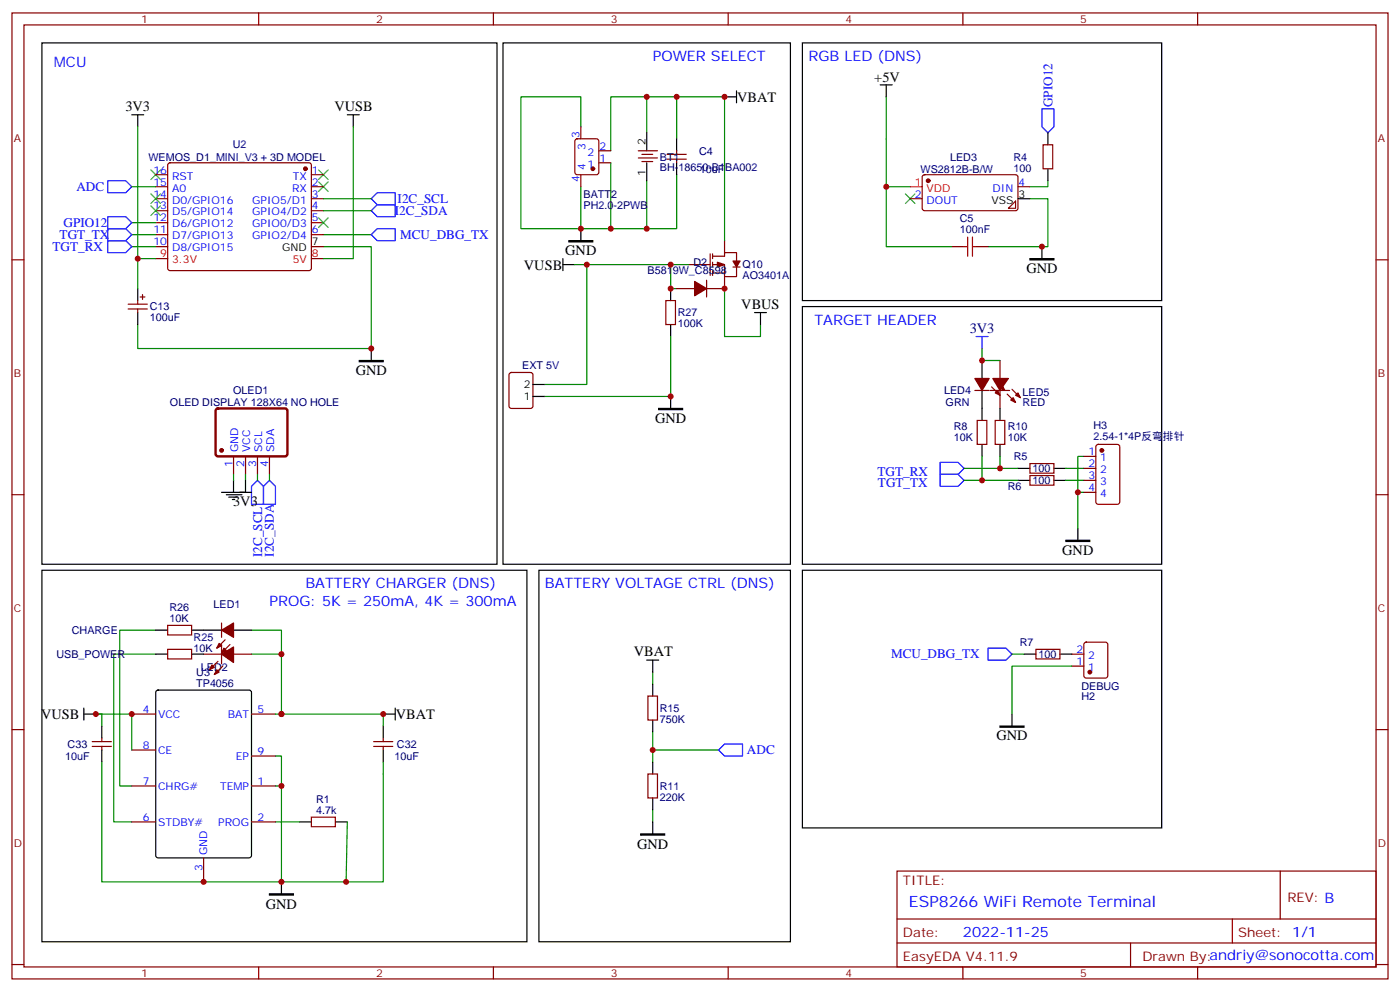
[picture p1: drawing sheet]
<svg xmlns="http://www.w3.org/2000/svg" width="412mm" height="292mm" viewBox="0 0 412 292" stroke-linecap="round" stroke-linejoin="round" font-family="sans-serif">
<g fill="none" stroke="#870000" stroke-width=".35">
<path d="M3.5 3.8h405.4v284.3h-405.4zM7.1 7.3h398.2v277.3h-398.2zM76.2 3.8v3.5M145.3 3.8v3.5M214.5 3.8v3.5M283.6 3.8v3.5M352.8 3.8v3.5M171.1 37.3v3.6M45.9 58.5h3.5M45.9 55h3.5M45.9 51.4h3.5M49.6 48.1l.5-.2h40.9l.5 .2 .2 .5v30.6l-.7 .5-41.2-.1-.4-.6v-30.4z"/>
<path d="M91.7 58.5h3.5M91.7 55h3.5M91.7 51.4h3.5M169.6 41.1l.4-.2h5.7l.6 .4 .1 9.4-.5 .7h-5.9l-.6-.4-.1-9.4zM171.1 51.4v3.6M176.4 47.9h3.5M176.4 44.4h3.5M188 44.4h5.7M188 46.5h5.7M189.1 45.4h3.2M189.1 47.6h3.2M196.5 46.8h5.6"/>
<path d="M196.5 45.4h5.6M199.3 44.4v1M199.3 46.8v1.1M268.1 58.5h3.5M271.9 51.6l.4-.2 27.1 .1 .5 .6-.1 9.5-.6 .4h-27.1l-.5-.7v-9.2zM299.2 59.2v2.1h-2.2zM299.9 55h3.5M307.3 42.6h2.8v7.1h-2.8zM3.5 76.5h3.6M45.9 72.6h3.5M45.9 62h3.5M45.9 65.5h3.5"/>
<path d="M45.9 69.1h3.5M45.9 76.1h3.5M91.7 72.6h3.5M91.7 62h3.5M91.7 65.5h3.5M91.7 69.1h3.5M91.7 76.1h3.5M202.8 77.9h6.4M209.2 74.7v6.4M209.9 75.4h3.5v-1h3.6v2.4M209.9 77.9h3.5v3.5M209.9 74.7v1.4"/>
<path d="M209.9 77.2v1.4M209.9 79.7v1.4M213.4 70.8v3.6M215.9 78.6h2.1M217 78.6v2.8h-3.6M280.5 72.6h3.5M287.5 72.6h3.5M405.3 76.5h3.6M37.7 89.5h5.7M37.7 90.9h5.7M40.6 88.5v1M40.6 90.9v1.1"/>
<path d="M41.3 87.4h1.4M42 86.7v1.4M196.1 88.5h2.9v7h-2.9zM199.3 84.9h5.3M208.1 82.5v4.9M209.9 80.4h3.5M213.4 81.4v3.5h-5.3M150.2 109.8l.4-.2h5.7l.6 .5 .1 9.4-.5 .7h-5.9l-.6-.4-.1-9.5zM287.2 114.9h4.2M291.7 114.9h5.7M292.1 113.9l2.5 2.4M293.5 112.5l2.5 2.4"/>
<path d="M294.6 106.1v5.3M294.6 114.9v5.3M296.7 116l2.5 2.5M298.1 114.6l2.5 2.5M287.9 123.8h2.8v7h-2.8zM293.2 123.8h2.8v7h-2.8zM303.4 136.5h7v2.8h-7zM303.4 140h7v2.8h-7zM319.3 134.3h3.5M319.3 137.9h3.5M323 131l.5-.2h5.6l.7 .4v16.5l-.4 .7h-5.9l-.7-.4v-16.5zM3.5 145.6h3.6"/>
<path d="M319.3 141.4h3.5M319.3 144.9h3.5M405.3 145.6h3.6M49.4 184.1h7v2.8h-7zM49.4 191.1h7v2.9h-7zM60 192.5h5.3M64.2 194.7l-2.5 2.4M65.3 183.4v4.2M65.3 189.7v5.7M65.6 196.1l-2.5 2.4M66.3 188.3l-2.4 2.5M67.7 189.7l-2.4 2.5"/>
<path d="M68.8 192.5h5.3M305.2 191.1h7v2.9h-7zM315.7 196.1h3.6M315.7 192.5h3.6M319.5 189.2l.5-.2h5.6l.7 .4v9.5l-.4 .6-5.9 .1-.7-.5v-9.4zM3.5 214.8h3.6M27.2 219.7h5.6M27.2 218.3h5.6M30 217.2v1.1M30 219.7v1.1M38.8 210.2h7.1M74.1 210.2h7"/>
<path d="M110.1 219.7h5.6M110.1 218.3h5.6M112.9 217.2v1.1M112.9 219.7v1.1M190.9 204.9h2.8v7h-2.8zM405.3 214.8h3.6M38.8 231.4h7.1M38.8 220.8h7.1M74.1 231.4h7M74.1 222.5h7M190.9 227.8h2.8v7.1h-2.8zM38.8 241.9h7.1"/>
<path d="M60 252.5v7.1M74.1 241.9h7M91.7 240.5h7.1v2.8h-7.1zM264.2 256.4h141.1v28.2h-141.1zM377.1 256.4v14.1M264.2 270.5h141.1M264.2 277.6h141.1M333 277.6v7M363 270.5v7.1M3.5 283.9h3.6M76.2 284.6v3.5M145.3 284.6v3.5"/>
<path d="M214.5 284.6v3.5M283.6 284.6v3.5M352.8 284.6v3.5M405.3 283.9h3.6"/>
</g>
<g fill="none" stroke="#000" stroke-width=".35">
<path d="M12.3 12.6h134.1v153.5h-134.1zM148.2 12.6h84.6v153.5h-84.6zM236.4 12.6h105.8v75.9h-105.8zM38.8 33.8h3.5M40.6 33.8v3.5M102.3 33.8h3.5M104.1 33.8v3.5M190.5 39.1v5.3M213.4 28.5h3.6M217 26.7v3.6M259.3 25h3.5M261.1 25v3.5"/>
<path d="M308.7 39.1v3.5M190.5 47.9v5.3M199.3 40.9v3.5M199.3 47.9v3.5M299.9 58.5h3.5M308.7 49.7v3.5M165.8 77.9h3.5M165.8 76.1v3.6M171.1 67.3v3.5M306.9 72.6v3.5M40.6 84.9v3.6M40.6 92v3.5"/>
<path d="M197.6 84.9v3.6M197.6 95.5v3.6M222.2 92h3.6M224 92v3.5M236.4 90.2h105.8v75.9h-105.8zM109.4 102.6v3.5M157 116.7h3.5M157 113.2h3.5M197.6 116.7v3.5M289.3 106.1v5.3M289.3 114.9v8.9M289.3 130.8v3.5"/>
<path d="M294.6 120.2v3.6M294.6 130.8v3.5M299.9 137.9h3.5M310.4 137.9h3.6M65.3 144.9h8.8M66.7 145.6h4.6M67.4 146.3h2.4M68.4 147h.7M68.8 141.4v3.5M72.3 141.4v3.5M299.9 141.4h3.5M310.4 141.4h3.6"/>
<path d="M317.5 155.5v3.5M12.3 167.9h142.9v109.3h-142.9zM158.7 167.9h74.1v109.3h-74.1zM236.4 167.9h105.8v75.8h-105.8zM45.9 192.5h3.5M45.9 185.5h3.5M56.4 192.5h3.6M56.4 185.5h8.9M68.8 185.5h5.3M190.5 194.3h3.5M192.3 194.3v3.5M301.6 192.5h3.6"/>
<path d="M312.2 192.5h3.5M24.7 210.2h3.5M24.7 208.4v3.5M30 213.7v3.5M46.1 203.3l.5-.2h26.8l.6 .5 .1 48.2-.5 .7h-27l-.7-.4v-48.3zM112.9 210.2h3.5M112.9 213.7v3.5M116.4 208.4v3.5M192.3 201.4v3.5M192.3 211.9v3.6M298.1 210.2v3.5M30 220.8v3.5"/>
<path d="M112.9 220.8v3.5M192.3 224.3v3.5M192.3 234.9v3.5M82.9 259.6v3.5M88.2 241.9h3.5M98.8 241.9h3.5M192.3 241.9v3.6"/>
</g>
<g fill="none" stroke="#00f" stroke-width=".35">
<path d="M306.9 32h3.5v5.3l-1.7 1.8-1.8-1.8zM31.7 53.2h5.3l1.8 1.8-1.8 1.7h-5.3zM111.1 56.7h5.3v3.6h-5.3l-1.7-1.8zM31.7 67.3h5.3l1.8 1.8-1.8 1.7h-5.3zM31.7 63.8h5.3l1.8 1.7-1.8 1.8h-5.3zM31.7 70.8h5.3l1.8 1.8-1.8 1.8h-5.3zM109.4 69.1l1.7-1.8h5.3v3.5h-5.3zM111.1 60.3h5.3v3.5h-5.3l-1.7-1.8zM287.5 99.1h3.5M289.3 99.1v3.5M276.9 136.1h5.3l1.8 1.8-1.8 1.7h-5.3zM276.9 139.6h5.3l1.8 1.8-1.8 1.8h-5.3z"/>
<path d="M75.8 141.4l1.8 1.8v5.2h-3.5v-5.2zM79.4 141.4l1.7 1.8v5.2h-3.5v-5.2zM291 190.8h5.3l1.8 1.7-1.8 1.8h-5.3zM211.7 220.8l1.7-1.8h5.3v3.5h-5.3z"/>
</g>
<g fill="none" stroke="#3c3" stroke-width=".35">
<path d="M44.4 50l2.9 2.8M44.4 57.1l2.9 2.8M47.3 50l-2.9 2.8M47.3 57.1l-2.9 2.8M93.8 50l2.9 2.8M93.8 53.6l2.9 2.8M96.7 50l-2.9 2.8M96.7 53.6l-2.9 2.8M266.7 57.1l2.8 2.8M269.5 57.1l-2.8 2.8M44.4 60.6l2.9 2.8M47.3 60.6l-2.9 2.8"/>
<path d="M93.8 64.1l2.9 2.9M96.7 64.1l-2.9 2.9"/>
</g>
<g fill="none" stroke="#008700" stroke-width=".35">
<path d="M40.6 37.3v38.8h5.3M104.1 37.3v38.8h-8.9M171.1 37.3v-8.8h-17.6v38.8h17.6v-12.3M190.5 39.1v-10.6h-10.6v15.9M190.5 28.5h22.9v42.3M199.3 28.5v12.4M261.1 28.5v44.1h19.4M38.8 55h7.1M95.2 58.5h14.2M179.9 47.9v19.4h-8.8M190.5 53.2v14.1h-10.6M199.3 51.4v15.9h-8.8"/>
<path d="M261.1 55h7M303.4 58.5h5.3v14.1h-17.7M308.7 53.2v1.8h-5.3M38.8 69.1h7.1M38.8 65.5h7.1M38.8 72.6h7.1M40.6 76.1v8.8M95.2 72.6h14.2v30h-68.8v-7.1M95.2 69.1h14.2M95.2 62h14.2M169.3 77.9h33.5M172.9 77.9v35.3h-12.4"/>
<path d="M197.6 77.9v7h1.7M197.6 99.1v17.6h-37.1M213.4 84.9v14.2h10.6v-3.6M289.3 102.6v3.5h5.3M68.8 139.6v1.8M72.3 139.6v1.8M75.8 139.6v1.8M79.4 139.6v1.8M284 137.9h15.9M289.3 134.3v7.1M294.6 134.3v3.6M314 137.9h5.3"/>
<path d="M319.3 134.3h-1.8v10.6M284 141.4h15.9M314 141.4h5.3M319.3 144.9h-1.8v10.6M45.9 192.5h-12.4v49.4h5.3M45.9 185.5h-10.6v45.9h3.5M74.1 192.5h8.8v17.7M74.1 185.5h8.8v7M192.3 197.8v3.6M298.1 192.5h3.5M315.7 196.1h-17.6v14.1M30 213.7v-3.5h-1.8h10.6v10.6"/>
<path d="M81.1 210.2h31.8v3.5M192.3 215.5v8.8M30 224.3v35.3h82.9v-35.3M81.1 222.5h1.8v37.1M81.1 231.4h1.8M192.3 220.8h19.4M192.3 238.4v3.5M81.1 241.9h7.1M102.3 241.9l-.3 17.7"/>
</g>
<g fill="#870000" stroke="#870000" stroke-width=".35">
<path d="M287.2 111.4h4.2l-2.1 3.5z"/>
<path d="M293.2 115.6l.7-.7 .7 1.4z"/>
<path d="M294.6 114.2l.7-.7 .7 1.4z"/>
<path d="M297.7 117.8l.7-.7 .8 1.4z"/>
<path d="M299.2 116.3l.7-.7 .7 1.5z"/>
<path d="M292.5 111.4h4.5l-2.4 3.5z"/>
<path d="M211.3 77.2l2.1 .7-2.1 .7z"/>
<path d="M215.9 76.8h2.1l-1 1.8z"/>
<path d="M62.4 195.7l.7 .7-1.4 .7z"/>
<path d="M63.9 197.1l.7 .7-1.5 .7z"/>
<path d="M65.3 192.5l3.5-2.1v4.6z"/>
<path d="M65.3 185.5l3.5-2.1v4.2z"/>
<path d="M64.6 189.4l.7 .7-1.4 .7z"/>
<path d="M66 190.8l.7 .7-1.4 .7z"/>
<path d="M204.6 82.8l3.5 2.1-3.5 2.2z"/>
<circle cx="273.4" cy="53.2" r=".53"/>
<circle cx="321" cy="197.8" r=".53"/>
<circle cx="90" cy="49.7" r=".53"/>
<circle cx="324.6" cy="132.6" r=".53"/>
<circle cx="174.6" cy="49.7" r=".53"/>
<circle cx="65.3" cy="132.6" r=".53"/>
</g>
<path d="M268.1 55h3.5" fill="none" stroke="#f00" stroke-width=".35"/>
<path d="M167.6 70.8h7v.4h-7zM303.4 76.1h7v.4h-7zM105.8 106.1h7.1v.4h-7.1zM194 120.2h7.1v.4h-7.1zM314 159h7v.4h-7zM294.6 213.7h7v.4h-7zM188.7 245.5h7.1v.3h-7.1zM79.4 263.1h7v.4h-7z" fill="#000" stroke="#000" stroke-width=".35"/>
<path d="M284 72.6h1M285 69.8v5.6M286.5 69.8v5.6M286.5 72.6h1" fill="none" stroke="#a10000" stroke-width=".35"/>
<path d="M63.7 120.4l.5-.2 20 .1 .5 .6-.1 13-.6 .4h-20.1l-.4-.7v-12.7z" fill="none" stroke="#800000" stroke-width=".71"/>
<path d="M68.8 134.3v5.3M72.3 134.3v5.3M75.8 134.3v5.3M79.4 134.3v5.3" fill="none" stroke="#800000" stroke-width=".35"/>
<g fill="#c00">
<circle cx="306.9" cy="72.6" r=".88"/>
<circle cx="261.1" cy="55" r=".88"/>
<circle cx="317.5" cy="144.9" r=".88"/>
<circle cx="289.3" cy="106.1" r=".88"/>
<circle cx="294.6" cy="137.9" r=".88"/>
<circle cx="289.3" cy="141.4" r=".88"/>
<circle cx="40.6" cy="76.1" r=".88"/>
<circle cx="109.4" cy="102.6" r=".88"/>
<circle cx="82.9" cy="210.2" r=".88"/>
<circle cx="82.9" cy="192.5" r=".88"/>
<circle cx="28.2" cy="210.2" r=".88"/>
<circle cx="38.8" cy="210.2" r=".88"/>
<circle cx="82.9" cy="231.4" r=".88"/>
<circle cx="82.9" cy="259.6" r=".88"/>
<circle cx="102" cy="259.6" r=".88"/>
<circle cx="60" cy="259.6" r=".88"/>
<circle cx="213.4" cy="28.5" r=".88"/>
<circle cx="192.3" cy="220.8" r=".88"/>
<circle cx="190.5" cy="67.3" r=".88"/>
<circle cx="199.3" cy="28.5" r=".88"/>
<circle cx="190.5" cy="28.5" r=".88"/>
<circle cx="179.9" cy="67.3" r=".88"/>
<circle cx="171.1" cy="67.3" r=".88"/>
<circle cx="197.6" cy="84.9" r=".88"/>
<circle cx="112.9" cy="210.2" r=".88"/>
<circle cx="197.6" cy="116.7" r=".88"/>
<circle cx="197.6" cy="77.9" r=".88"/>
<circle cx="172.9" cy="77.9" r=".88"/>
<circle cx="213.4" cy="84.9" r=".88"/>
</g>
<text font-size="4.6" fill="#00f" x="267.8" y="267">ESP8266 WiFi Remote Terminal</text>
<g font-size="4.2" fill="#00f">
<text x="192.3" y="17.9">POWER SELECT</text>
<text x="238.1" y="17.9">RGB LED (DNS)</text>
<text x="15.9" y="19.7">MCU</text>
<text x="239.9" y="95.5">TARGET HEADER</text>
<text x="90" y="173.1">BATTERY CHARGER (DNS)</text>
<text x="160.5" y="173.1">BATTERY VOLTAGE CTRL (DNS)</text>
<text x="79.4" y="178.4">PROG: 5K = 250mA, 4K = 300mA</text>
<text x="283.6" y="275.8">2022-11-25</text>
</g>
<g font-size="4.2">
<text x="217.1" y="29.9">VBAT</text>
<text x="257.5" y="24.3">+5V</text>
<text x="36.9" y="32.6">3V3</text>
<text x="98.6" y="32.6">VUSB</text>
<text x="166.5" y="75.2">GND</text>
<text x="154.3" y="79.3">VUSB</text>
<text x="302.3" y="80.5">GND</text>
<text x="218.4" y="90.8">VBUS</text>
<text x="104.8" y="110.3">GND</text>
<text x="193" y="124.5">GND</text>
<text x="68.7" y="149">3V3</text>
<text x="312.9" y="163.4">GND</text>
<text x="186.7" y="193">VBAT</text>
<text x="12.1" y="211.6">VUSB</text>
<text x="116.6" y="211.6">VBAT</text>
<text x="293.5" y="217.9">GND</text>
<text x="187.7" y="249.8">GND</text>
<text x="78.3" y="267.4">GND</text>
</g>
<text font-size="4.2" fill="#000080" x="285.6" y="97.9">3V3</text>
<g font-size="3.9" fill="#00f">
<text x="310" y="31.6" transform="rotate(-90 310 31.6)">GPIO12</text>
<text x="22.5" y="56.2">ADC</text>
<text x="117.1" y="59.8">I2C_SCL</text>
<text x="116.3" y="63.3">I2C_SDA</text>
<text x="17.6" y="70.4">TGT_TX</text>
<text x="18.7" y="66.8">GPIO12</text>
<text x="117.9" y="70.4">MCU_DBG_TX</text>
<text x="15.5" y="73.8">TGT_RX</text>
<text x="258.5" y="140">TGT_RX</text>
<text x="258.6" y="143.4">TGT_TX</text>
<text x="77.2" y="164" transform="rotate(-90 77.2 164)">I2C_SCL</text>
<text x="80.6" y="163.8" transform="rotate(-90 80.6 163.8)">I2C_SDA</text>
<text x="262.5" y="193.8">MCU_DBG_TX</text>
<text x="220" y="222">ADC</text>
</g>
<g font-size="3.9" fill="#800">
<text x="266" y="260.6">TITLE:</text>
<text x="379.2" y="265.6">REV: B</text>
<text x="266" y="275.8">Date:</text>
<text x="364.8" y="275.8">Sheet: 1/1</text>
<text x="266" y="282.9">EasyEDA V4.11.9</text>
<text x="336.5" y="282.9">Drawn By:andriy@sonocotta.com</text>
</g>
<g font-size="3.2" fill="#800">
<text x="41.6" y="6.8">1</text>
<text x="110.8" y="6.8">2</text>
<text x="179.9" y="6.8">3</text>
<text x="249.1" y="6.8">4</text>
<text x="318.2" y="6.8">5</text>
<text x="4.1" y="41.9">A</text>
<text x="405.9" y="41.9">A</text>
<text x="4.1" y="111.1">B</text>
<text x="405.9" y="111.1">B</text>
<text x="4.1" y="180.2">C</text>
<text x="405.9" y="180.2">C</text>
<text x="4.1" y="249.3">D</text>
<text x="405.9" y="249.3">D</text>
<text x="41.6" y="287.6">1</text>
<text x="110.8" y="287.6">2</text>
<text x="179.9" y="287.6">3</text>
<text x="249.1" y="287.6">4</text>
<text x="318.2" y="287.6">5</text>
</g>
<g font-size="3.2" fill="#00f">
<text x="170.7" y="40.7" transform="rotate(-90 170.7 40.7)">3</text>
<text x="172.5" y="44.2" transform="rotate(-90 172.5 44.2)">3</text>
<text x="173.1" y="45.8">2</text>
<text x="176.6" y="47.6">1</text>
<text x="176.6" y="44">2</text>
<text x="45.2" y="51.1">16</text>
<text x="50.7" y="52.8">RST</text>
<text x="86.3" y="52.8">TX</text>
<text x="91.9" y="51.1">1</text>
<text x="170.7" y="53.6" transform="rotate(-90 170.7 53.6)">4</text>
<text x="172.5" y="50.1" transform="rotate(-90 172.5 50.1)">4</text>
<text x="173.1" y="49.3">1</text>
<text x="45.2" y="58.1">14</text>
<text x="45.2" y="54.6">15</text>
<text x="50.7" y="59.9">D0/GPIO16</text>
<text x="50.7" y="56.4">A0</text>
<text x="74.3" y="59.9">GPIO5/D1</text>
<text x="86" y="56.4">RX</text>
<text x="91.9" y="54.6">2</text>
<text x="91.9" y="58.1">3</text>
<text x="269.4" y="58.1">2</text>
<text x="272.9" y="59.9">DOUT</text>
<text x="292.4" y="56.4">DIN</text>
<text x="300" y="54.6">4</text>
<text x="45.2" y="65.2">12</text>
<text x="45.2" y="61.7">13</text>
<text x="50.7" y="63.4">D5/GPIO14</text>
<text x="74.3" y="63.4">GPIO4/D2</text>
<text x="91.9" y="61.7">4</text>
<text x="91.9" y="65.2">5</text>
<text x="45.2" y="68.7">11</text>
<text x="50.7" y="70.5">D7/GPIO13</text>
<text x="50.7" y="67">D6/GPIO12</text>
<text x="74.3" y="67">GPIO0/D3</text>
<text x="74.3" y="70.5">GPIO2/D4</text>
<text x="91.9" y="68.7">6</text>
<text x="45.2" y="72.2">10</text>
<text x="50.7" y="74">D8/GPIO15</text>
<text x="68.4" y="137.6" transform="rotate(-90 68.4 137.6)">1</text>
<text x="70.2" y="133" transform="rotate(-90 70.2 133)">GND</text>
<text x="72" y="137.6" transform="rotate(-90 72 137.6)">2</text>
<text x="73.7" y="133" transform="rotate(-90 73.7 133)">VCC</text>
<text x="75.5" y="137.6" transform="rotate(-90 75.5 137.6)">3</text>
<text x="77.3" y="133" transform="rotate(-90 77.3 133)">SCL</text>
<text x="79" y="137.6" transform="rotate(-90 79 137.6)">4</text>
<text x="80.8" y="133" transform="rotate(-90 80.8 133)">SDA</text>
<text x="320.6" y="134">1</text>
<text x="320.6" y="137.5">2</text>
<text x="324.1" y="135.7">1</text>
<text x="320.6" y="141">3</text>
<text x="324.1" y="139.3">2</text>
<text x="324.1" y="142.8">3</text>
<text x="320.6" y="144.6">4</text>
<text x="324.1" y="146.3">4</text>
<text x="317.1" y="195.7">1</text>
<text x="317.1" y="192.2">2</text>
<text x="320.6" y="197.5">1</text>
<text x="320.6" y="194">2</text>
<text x="42.1" y="209.8">4</text>
<text x="75.8" y="209.8">5</text>
<text x="46.6" y="211.2">VCC</text>
<text x="67.1" y="211.2">BAT</text>
<text x="42.1" y="220.4">8</text>
<text x="46.6" y="221.8">CE</text>
<text x="69.5" y="223.6">EP</text>
<text x="75.8" y="222.2">9</text>
<text x="42.1" y="231">7</text>
<text x="46.6" y="232.4">CHRG#</text>
<text x="64.8" y="232.4">TEMP</text>
<text x="75.8" y="231">1</text>
<text x="42.1" y="241.6">6</text>
<text x="46.6" y="243">STDBY#</text>
<text x="64.3" y="243">PROG</text>
<text x="75.8" y="241.6">2</text>
<text x="61" y="251.8" transform="rotate(-90 61 251.8)">GND</text>
<text x="59.6" y="256.3" transform="rotate(-90 59.6 256.3)">3</text>
</g>
<g font-size="3.2" fill="#000080">
<text x="43.7" y="47.3">WEMOS_D1_MINI_V3 + 3D MODEL</text>
<text x="68.5" y="43.4">U2</text>
<text x="194.4" y="47.3">BT1</text>
<text x="205.9" y="45.5">C4</text>
<text x="279.9" y="47.3">LED3</text>
<text x="298.6" y="47.3">R4</text>
<text x="194.4" y="50.5">BH-18650-B1BA002</text>
<text x="206.1" y="50.8">10uF</text>
<text x="271.2" y="50.9">WS2812B-B/W</text>
<text x="298.6" y="50.5">100</text>
<text x="171.9" y="58.3">BATT2</text>
<text x="171.9" y="61.4">PH2.0-2PWB</text>
<text x="282.7" y="65.5">C5</text>
<text x="282.7" y="68.7">100nF</text>
<text x="190.8" y="80.8">B5819W_C8598</text>
<text x="204.3" y="78.2">D2</text>
<text x="218.7" y="82.2">AO3401A</text>
<text x="218.7" y="79">Q10</text>
<text x="44.1" y="94.6">100uF</text>
<text x="44.1" y="91.4">C13</text>
<text x="199.7" y="93.2">R27</text>
<text x="199.7" y="96.3">100K</text>
<text x="153.8" y="108.6">EXT 5V</text>
<text x="50.1" y="119.6">OLED DISPLAY 128X64 NO HOLE</text>
<text x="68.7" y="116">OLED1</text>
<text x="278.1" y="116.1">LED4</text>
<text x="278.6" y="119.6">GRN</text>
<text x="301.2" y="119.6">RED</text>
<text x="301.2" y="116.4">LED5</text>
<text x="281" y="129.9">10K</text>
<text x="281" y="126.7">R8</text>
<text x="296.8" y="129.9">10K</text>
<text x="296.8" y="126.7">R10</text>
<text x="322.1" y="129.6">2.54-1*4P反弯排针</text>
<text x="322.1" y="126.4">H3</text>
<text x="298.6" y="135.5">R5</text>
<text x="304.2" y="139">100</text>
<text x="304.2" y="142.5">100</text>
<text x="296.8" y="144.3">R6</text>
<text x="49.9" y="179.8">R26</text>
<text x="62.9" y="179.1">LED1</text>
<text x="49.9" y="183">10K</text>
<text x="21.1" y="186.6">CHARGE</text>
<text x="57" y="192">10K</text>
<text x="57" y="188.8">R25</text>
<text x="300.4" y="190.2">R7</text>
<text x="16.6" y="193.7">USB_POWER</text>
<text x="59.2" y="197.5">LED2</text>
<text x="305.9" y="193.7">100</text>
<text x="57.8" y="202.1">TP4056</text>
<text x="57.8" y="198.9">U3</text>
<text x="318.5" y="203.2">DEBUG</text>
<text x="194.4" y="209.5">R15</text>
<text x="318.5" y="206.2">H2</text>
<text x="194.4" y="212.9">750K</text>
<text x="19.9" y="220.2">C33</text>
<text x="116.9" y="220.2">C32</text>
<text x="19.2" y="223.7">10uF</text>
<text x="116.2" y="223.7">10uF</text>
<text x="194.4" y="232.5">R11</text>
<text x="93.1" y="239.5">4.7k</text>
<text x="93.1" y="236.3">R1</text>
<text x="194.4" y="235.8">220K</text>
</g>
<g font-size="3.2">
<text x="190.1" y="42.6" transform="rotate(-90 190.1 42.6)">2</text>
<text x="190.1" y="51.7" transform="rotate(-90 190.1 51.7)">1</text>
<text x="292.1" y="59.9">VSS</text>
<text x="300" y="58.1">3</text>
<text x="83.1" y="74">GND</text>
<text x="91.9" y="72.2">7</text>
<text x="154.3" y="117.8">1</text>
<text x="154.3" y="114.2">2</text>
</g>
<g font-size="3.2" fill="#f00">
<text x="269.4" y="54.6">1</text>
<text x="272.9" y="56.4">VDD</text>
<text x="47.2" y="75.8">9</text>
<text x="50.7" y="77.5">3.3V</text>
<text x="86.2" y="77.5">5V</text>
<text x="91.9" y="75.8">8</text>
</g>
</svg>
